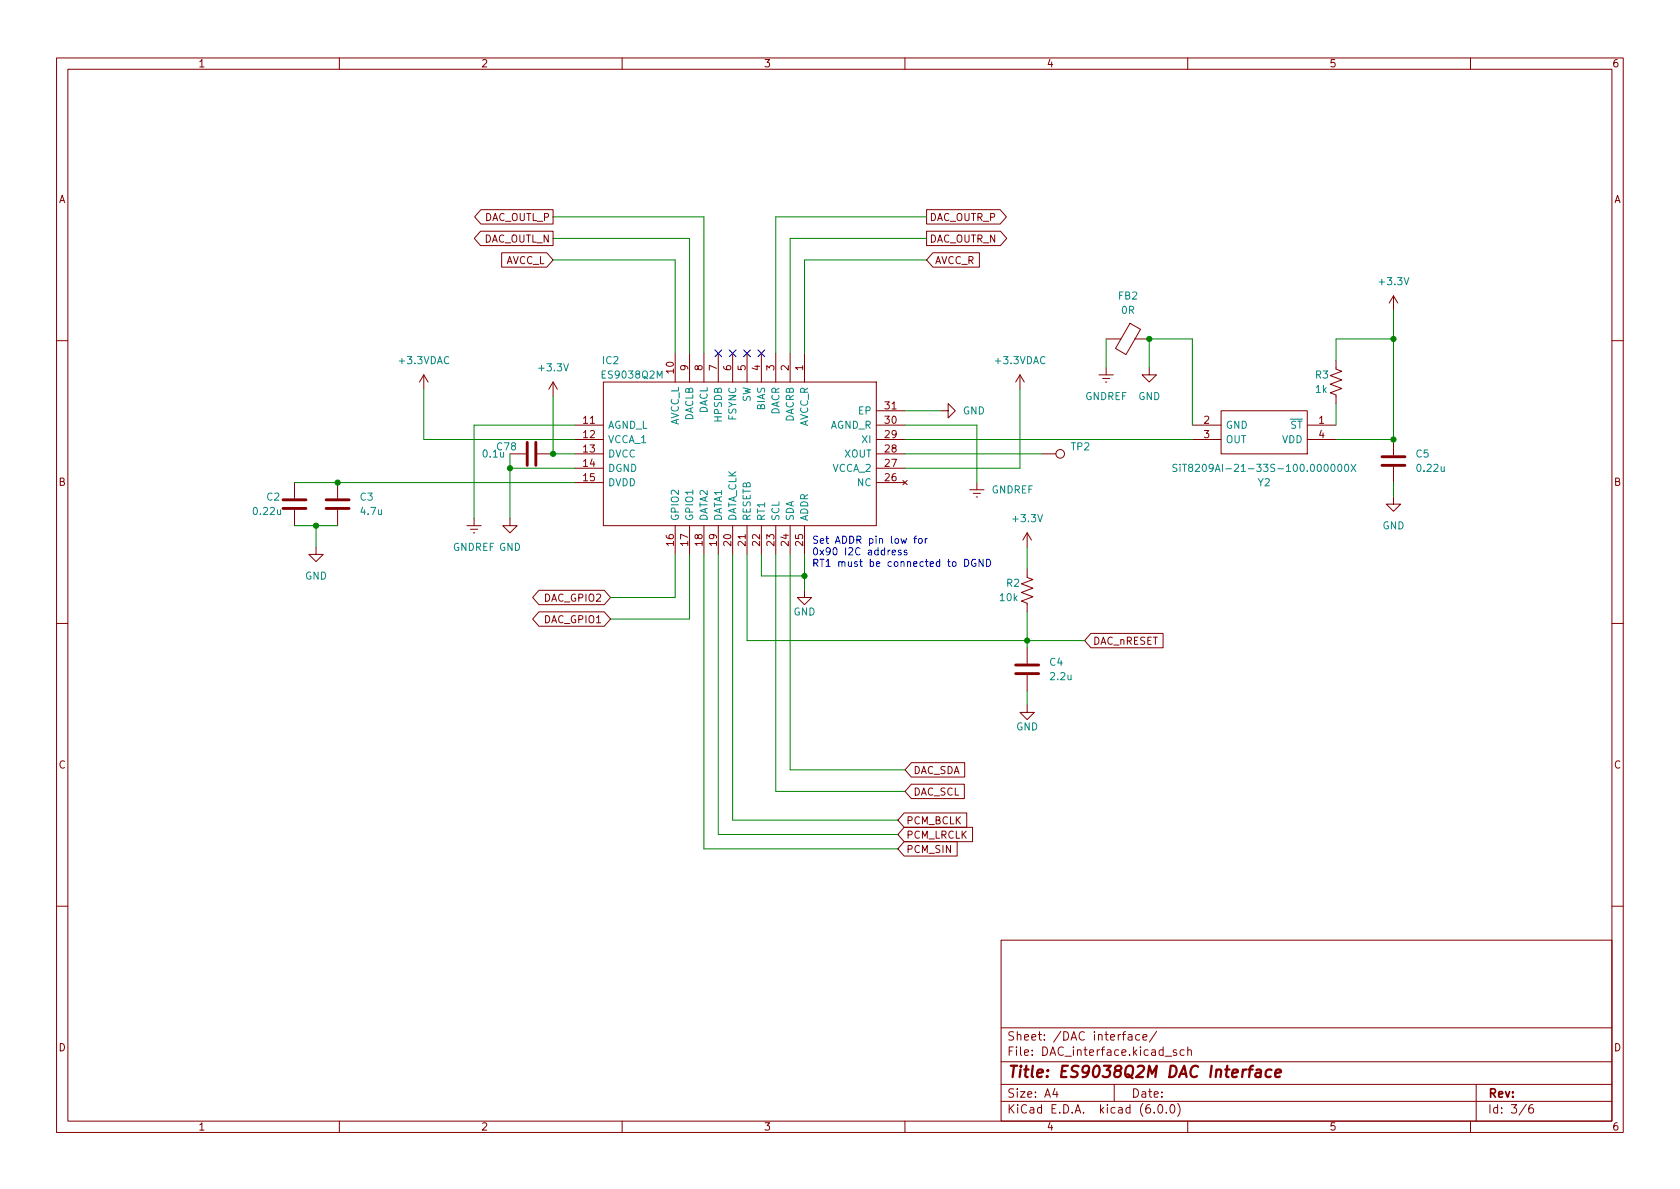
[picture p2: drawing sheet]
<svg xmlns="http://www.w3.org/2000/svg" width="297mm" height="210mm" viewBox="0 0 297 210" stroke-linecap="round" stroke-linejoin="round" font-family="sans-serif">
<path d="M0 .2h297v210.1h-297z" fill="#fff" stroke="#fff" stroke-width=".18"/>
<g fill="none" stroke="#840000" stroke-width=".18">
<path d="M10 10.2h277v190.1h-277zM12 12.2h273v186.1h-273zM60 10.2v2M110 10.2v2M160 10.2v2M210 10.2v2M260 10.2v2M85 37.1h12.8v2.5h-12.8l-1.1-1.3zM163.8 37.1h13l1.1 1.2-1.1 1.3h-13zM85 40.9h12.8v2.5h-12.8l-1.1-1.2zM88.7 44.7h8l1.1 1.3-1.1 1.2h-8zM163.8 40.9h13.1l1.1 1.3-1.1 1.2h-13.1z"/>
<path d="M164.9 44.7h8.3v2.5h-8.3l-1.1-1.2zM195.6 59.9h2.6M199.8 57.2l1.9 1-2.6 4.5-1.9-1.1zM200.7 59.9h2.5M246.4 52.3l-.8 1.3M246.4 52.3v2.6M246.4 52.3l.7 1.3M10 60.2h2M74.9 66.3l-.7 1.3M74.9 66.3v2.5M74.9 66.3l.8 1.3M97.8 67.6l-.8 1.2"/>
<path d="M97.8 67.6v2.5M97.8 67.6l.8 1.2M101.6 75.2h5.1M101.6 77.7h5.1M106.7 67.6h48.2v25.4h-48.2zM119.4 62.5v5.1M121.9 62.5v5.1M124.5 62.5v5.1M127 62.5v5.1M129.5 62.5v5.1M132.1 62.5v5.1M134.6 62.5v5.1"/>
<path d="M137.2 62.5v5.1M139.7 62.5v5.1M142.2 62.5v5.1M154.9 75.2h5.1M154.9 77.7h5.1M154.9 72.6h5.1M166.4 72.6h1.2v-1.2l1.3 1.2-1.3 1.3v-1.3M180.3 66.3l-.7 1.3M180.3 66.3v2.5M180.3 66.3l.8 1.3M194.3 66.3h2.5M194.9 66.9h1.3"/>
<path d="M195.5 67.6h.2M195.6 65v1.3M203.2 65v1.3h1.3l-1.3 1.3-1.3-1.3h1.3M210.8 75.2h5.1M210.8 77.7h5.1M215.9 72.6h15.2v7.7h-15.2zM231.1 75.2h5.1M231.1 77.7h5.1M236.2 63.7v1.6l1 .4-2 .7 2 .8-2 .7 2 .8-2 .8 1 .3v1.6M246.4 77.7v2.8M285 60.2h2M52.1 85.3v2.8"/>
<path d="M52.1 90.2v2.8M55.9 96.8v1.2h1.2l-1.2 1.3-1.3-1.3h1.3M59.7 85.3v2.8M59.7 90.2v2.8M82.5 93h2.6M83.2 93.6h1.3M83.7 94.2h.2M83.8 91.7v1.3M90.2 91.7v1.3h1.2l-1.2 1.2-1.3-1.2h1.3M90.2 80.3h2.8M95 80.3h2.8M101.6 80.3h5.1"/>
<path d="M101.6 82.8h5.1M101.6 85.3h5.1M119.4 93v5M121.9 93v5M124.5 93v5M127 93v5M129.5 93v5M132.1 93v5M134.6 93v5M137.2 93v5M139.7 93v5M142.2 93v5"/>
<path d="M154.9 80.3h5.1M154.9 82.8h5.1M154.9 85.3h5.1M159.6 85l.8 .7M160.4 85l-.8 .7M171.4 86.6h2.6M172.1 87.2h1.3M172.6 87.9h.2M172.7 85.3v1.3M181.6 94.2v2.6M181.6 94.2l-.8 1.3M181.6 94.2l.8 1.3"/>
<path d="M184.1 80.3h2.6M246.4 87.9v1.2h1.2l-1.2 1.3-1.3-1.3h1.3M246.4 82.5v2.8M10 110.2h2M95.3 104.4h11.5l1.1 1.3-1.1 1.2h-11.5l-1.1-1.2zM95.3 108.2h11.5l1.1 1.3-1.1 1.2h-11.5l-1.1-1.2zM142.2 104.4v1.3h1.3l-1.3 1.2-1.2-1.2h1.2M181.6 100.6v1.5l1 .4-2 .7 2 .8-2 .8 2 .7-2 .8 1 .4v1.5M181.6 114.5v2.8M181.6 119.4v2.8M192.9 112h12.7v2.5h-12.7l-1.1-1.2zM285 110.2h2"/>
<path d="M161.1 134.9h9.5v2.5h-9.5l-1.1-1.3zM161.1 138.7h9.4v2.5h-9.4l-1.1-1.3zM181.6 124.7v1.3h1.3l-1.3 1.2-1.3-1.2h1.3M159.9 148.8h9.3v2.6h-9.3l-1.2-1.3zM159.9 143.8h11v2.5h-11l-1.2-1.3zM159.9 146.3h12.1v2.5h-12.1l-1.2-1.2zM10 160.2h2M177 166.3h108v32h-108zM285 160.2h2M60 198.3v2M110 198.3v2M160 198.3v2"/>
<path d="M177 194.8h108M177 191.8h108M177 187.8h108M177 181.8h108M186.5 192.5l-.4 1h1M186.9 193v1M197 191.8v3M199.5 183h.6v.9M200.1 183.3l-.5 .1a.29 .29 0 0 0-.2 .2 .29 .29 0 0 0 .2 .3h.5M201.5 183l-.4-.1-.3 .3v.4l.1 .3h.6M202.1 183.4l.7-.1-.1-.3-.4-.1-.2 .2v.8h.6M204.1 196.7v.1"/>
<path d="M204.5 182.4l-1.3 1.9M204.9 195.4l.2-.1a.81 .81 0 0 1 .6 .7 .81 .81 0 0 1-.3 .8h-.2a.81 .81 0 0 1-.6-.6 .81 .81 0 0 1 .3-.8zM206 186.8h1.1M206.2 196.7v.1M207.1 195.4l.1-.1a.81 .81 0 0 1 .6 .7 .81 .81 0 0 1-.3 .8h-.1a.81 .81 0 0 1-.6-.6 .81 .81 0 0 1 .3-.8zM208 185.7l-.4-.1-.2 .2 .1 .3 .5 .1v.4h-.6M208.2 195.1a1.72 1.72 0 0 1 0 2.3M209.4 185.7l-.5-.1-.3 .3v.4l.2 .3h.6M210 198.3v2M210 185.8l.2-.2 .4 .1v.9M210 185.1v1.5M260 198.3v2"/>
<path d="M261 191.8v6.5M269.9 195.3l-1.3 1.9M271 195.3a.6 .6 0 0 0-.7 .7v.5l.1 .3h.5l.2-.1 .1-.5-.2-.2-.4-.1-.3 .3"/>
<circle cx="187.5" cy="80.3" r=".76"/>
</g>
<path d="M222.1 189.2l.2-.1 .6 .1-.1 1.3M223 189.6l-.7 .1a.4 .4 0 0 0-.4 .3 .4 .4 0 0 0 .3 .5l.7-.1M224.8 189.2a.66 .66 0 0 0-1 .3v.6l.1 .3 .2 .1 .6-.1M225.5 189.8l1-.2-.1-.4-.1-.1-.6 .1-.2 1 .2 .3 .6-.1" fill="none" stroke="#840000" stroke-width=".4"/>
<path d="M93.2 78.2v4.1M94.7 78.2v4.1M50 89.9h4.1M50 88.4h4.1M57.7 89.9h4M57.7 88.4h4M244.3 82.3h4.1M244.3 80.8h4.1M179.6 119.1h4M179.6 117.6h4" fill="none" stroke="#840000" stroke-width=".51"/>
<path d="M208.1 82.2l-.5-.1-.2 .1v.4l.6 .2 .1 .3-.2 .3-.5-.1M208.6 82.1v.1M208.6 82.5v.9M209.1 82.1h.7M209.4 82.1v1.3M236.6 82.2l.2-.1a.68 .68 0 0 1 .5 .6 .68 .68 0 0 1-.5 .7l-.2-.1-.1-.4zM237.9 82.2l.1-.1a.68 .68 0 0 1 .5 .6 .68 .68 0 0 1-.5 .7l-.1-.1-.2-.4zM238.9 82.1l.8 1.3M239.7 82.1l-.8 1.3" fill="none" stroke="#008484" stroke-width=".18"/>
<path d="M157.7 97.7l.6-.1v-.3h-.4l-.2 .2 .1 .6h.5M159.3 97.3h-.3l-.2 .2 .1 .1 .4 .2v.3h-.5M160.3 97.3h-.3l-.1 .2v.1l.4 .2v.3h-.4M161.5 95.2h.5M162 94.8l-.3 .2v1.1M162.5 95.4l.1-.2 .4 .2 .1 .4-.2 .2-.3 .1-.1-.1zM163.6 95.2v.9M164 95.2l-.4 .3M170.6 98.9a.64 .64 0 0 1 .7 .6 .64 .64 0 0 1-.7 .7zM172.5 99a.59 .59 0 0 0-.7 .5 .59 .59 0 0 0 .7 .6l.1-.5h-.3M173.8 98.9v1.3l-.7-1.3v1.3M174.4 98.9a.64 .64 0 0 1 .8 .6 .64 .64 0 0 1-.8 .7z" fill="none" stroke="#0000c2" stroke-width=".18"/>
<g fill="none" stroke="#008400" stroke-width=".18">
<path d="M97.8 38.3h26.7v24.2M163.8 38.3h-26.6v24.2M97.8 46h21.6v16.5M97.8 42.2h24.1v20.3M163.8 42.2h-24.1v20.3M163.8 46h-21.6v16.5M195.6 59.9v5.1M246.4 54.9v22.8h-10.2M246.4 59.9h-10.2v3.8M74.9 68.8v8.9h26.7M97.8 70.1v10.2h3.8M101.6 75.2h-17.8v16.5"/>
<path d="M160 75.2h12.7v10.1M160 77.7h50.8M160 72.6h6.4M180.3 68.8v14h-20.3M203.2 65v-5.1h7.6v15.3M236.2 71.4v3.8M52.1 85.3h49.5M52.1 93h7.6M55.9 93v3.8M90.2 80.3v11.4M90.2 82.8h11.4M119.4 98v7.7h-11.5"/>
<path d="M121.9 98v11.5h-14M124.5 98v52.1h34.2M127 98v49.6h31.7M129.5 98v47h29.2M132.1 98v15.3h59.7M134.6 98v3.8h7.6M137.2 98v41.9h22.8M139.7 98v38.1h20.3M142.2 98v6.4M160 80.3h24.1M181.6 96.8v3.8M246.4 85.3v2.6"/>
<path d="M181.6 108.2v6.3M181.6 122.2v2.5"/>
</g>
<path d="M126.4 61.9l1.2 1.2M127.6 61.9l-1.2 1.2M128.9 61.9l1.2 1.2M130.1 61.9l-1.2 1.2M131.5 61.9l1.2 1.2M132.7 61.9l-1.2 1.2M134 61.9l1.2 1.2M135.2 61.9l-1.2 1.2" fill="none" stroke="#000084" stroke-width=".18"/>
<g fill="#008400" stroke="#008400" stroke-width=".18">
<circle cx="181.6" cy="113.3" r=".46"/>
<circle cx="90.2" cy="82.8" r=".46"/>
<circle cx="97.8" cy="80.3" r=".46"/>
<circle cx="59.7" cy="85.3" r=".46"/>
<circle cx="55.9" cy="93" r=".46"/>
<circle cx="142.2" cy="101.8" r=".46"/>
<circle cx="246.4" cy="59.9" r=".46"/>
<circle cx="246.4" cy="77.7" r=".46"/>
<circle cx="203.2" cy="59.9" r=".46"/>
</g>
<text font-size="2.8" fill="#840000" x="178" y="190.6">Title: ES9038Q2M DAC Interface</text>
<g font-size="2.1" fill="#840000">
<text x="178" y="184">Sheet: /DAC interface/</text>
<text x="178" y="186.7">File: DAC_interface.kicad_sch</text>
<text x="178" y="196.9">KiCad E.D.A. kicad (6.0.0)</text>
<text x="178" y="194.1">Size: A4</text>
<text x="200" y="194.1">Date:</text>
<text x="263" y="194.1">Rev:</text>
<text x="263" y="196.9">Id: 3/6</text>
</g>
<g font-size="1.8" fill="#840000">
<text x="35" y="11.9">1</text>
<text x="85" y="11.9">2</text>
<text x="135" y="11.9">3</text>
<text x="185" y="11.9">4</text>
<text x="235" y="11.9">5</text>
<text x="285" y="11.9">6</text>
<text x="10.3" y="35.9">A</text>
<text x="285.3" y="35.9">A</text>
<text x="85.5" y="39.1">DAC_OUTL_P</text>
<text x="164.3" y="39.1">DAC_OUTR_P</text>
<text x="85.4" y="42.9">DAC_OUTL_N</text>
<text x="89.3" y="46.7">AVCC_L</text>
<text x="164.3" y="42.9">DAC_OUTR_N</text>
<text x="165.3" y="46.7">AVCC_R</text>
<text x="121.7" y="65.5" transform="rotate(-90 121.7 65.5)">9</text>
<text x="124.2" y="65.5" transform="rotate(-90 124.2 65.5)">8</text>
<text x="126.7" y="65.5" transform="rotate(-90 126.7 65.5)">7</text>
<text x="129.3" y="65.5" transform="rotate(-90 129.3 65.5)">6</text>
<text x="131.8" y="65.5" transform="rotate(-90 131.8 65.5)">5</text>
<text x="134.4" y="65.5" transform="rotate(-90 134.4 65.5)">4</text>
<text x="136.9" y="65.5" transform="rotate(-90 136.9 65.5)">3</text>
<text x="139.4" y="65.5" transform="rotate(-90 139.4 65.5)">2</text>
<text x="142" y="65.5" transform="rotate(-90 142 65.5)">1</text>
<text x="119.1" y="66" transform="rotate(-90 119.1 66)">10</text>
<text x="103.2" y="74.9">11</text>
<text x="103.2" y="77.5">12</text>
<text x="156.5" y="77.5">29</text>
<text x="156.5" y="74.9">30</text>
<text x="156.5" y="72.4">31</text>
<text x="212.9" y="74.9">2</text>
<text x="212.9" y="77.5">3</text>
<text x="233.2" y="74.9">1</text>
<text x="233.2" y="77.5">4</text>
<text x="103.2" y="80">13</text>
<text x="103.2" y="82.5">14</text>
<text x="156.5" y="82.5">27</text>
<text x="156.5" y="80">28</text>
<text x="10.3" y="85.9">B</text>
<text x="103.2" y="85.1">15</text>
<text x="156.5" y="85.1">26</text>
<text x="285.3" y="85.9">B</text>
<text x="119.1" y="96.5" transform="rotate(-90 119.1 96.5)">16</text>
<text x="121.7" y="96.5" transform="rotate(-90 121.7 96.5)">17</text>
<text x="124.2" y="96.5" transform="rotate(-90 124.2 96.5)">18</text>
<text x="126.7" y="96.5" transform="rotate(-90 126.7 96.5)">19</text>
<text x="129.3" y="96.5" transform="rotate(-90 129.3 96.5)">20</text>
<text x="131.8" y="96.5" transform="rotate(-90 131.8 96.5)">21</text>
<text x="134.4" y="96.5" transform="rotate(-90 134.4 96.5)">22</text>
<text x="136.9" y="96.5" transform="rotate(-90 136.9 96.5)">23</text>
<text x="139.4" y="96.5" transform="rotate(-90 139.4 96.5)">24</text>
<text x="142" y="96.5" transform="rotate(-90 142 96.5)">25</text>
<text x="96.3" y="106.4">DAC_GPIO2</text>
<text x="96.3" y="110.2">DAC_GPIO1</text>
<text x="193.2" y="114">DAC_nRESET</text>
<text x="10.3" y="135.9">C</text>
<text x="161.4" y="136.9">DAC_SDA</text>
<text x="285.3" y="135.9">C</text>
<text x="161.4" y="140.7">DAC_SCL</text>
<text x="160.2" y="145.8">PCM_BCLK</text>
<text x="160.2" y="148.3">PCM_LRCLK</text>
<text x="160.2" y="150.8">PCM_SIN</text>
<text x="10.3" y="185.9">D</text>
<text x="285.3" y="185.9">D</text>
<text x="35" y="199.9">1</text>
<text x="85" y="199.9">2</text>
<text x="135" y="199.9">3</text>
<text x="185" y="199.9">4</text>
<text x="235" y="199.9">5</text>
<text x="285" y="199.9">6</text>
</g>
<g font-size="1.8" fill="#008484">
<text x="197.8" y="53">FB2</text>
<text x="244" y="50.4">+3.3V</text>
<text x="198.3" y="55.5">0R</text>
<text x="70.7" y="64.4">+3.3VDAC</text>
<text x="95.5" y="65.7">+3.3V</text>
<text x="106.6" y="64.4">IC2</text>
<text x="176.1" y="64.4">+3.3VDAC</text>
<text x="106.7" y="66.9">ES9038Q2M</text>
<text x="132.7" y="71.2" transform="rotate(-90 132.7 71.2)">SW</text>
<text x="191.8" y="70.7">GNDREF</text>
<text x="201.2" y="70.7">GND</text>
<text x="232.6" y="66.9">R3</text>
<text x="232.6" y="69.5">1k</text>
<text x="107.4" y="75.8">AGND_L</text>
<text x="120" y="75.4" transform="rotate(-90 120 75.4)">AVCC_L</text>
<text x="122.6" y="74.5" transform="rotate(-90 122.6 74.5)">DACLB</text>
<text x="125.1" y="73.2" transform="rotate(-90 125.1 73.2)">DACL</text>
<text x="127.6" y="74.5" transform="rotate(-90 127.6 74.5)">HPSDB</text>
<text x="130.2" y="74.3" transform="rotate(-90 130.2 74.3)">FSYNC</text>
<text x="135.3" y="72.5" transform="rotate(-90 135.3 72.5)">BIAS</text>
<text x="137.8" y="73.4" transform="rotate(-90 137.8 73.4)">DACR</text>
<text x="140.3" y="74.7" transform="rotate(-90 140.3 74.7)">DACRB</text>
<text x="142.9" y="75.6" transform="rotate(-90 142.9 75.6)">AVCC_R</text>
<text x="146.7" y="75.8">AGND_R</text>
<text x="151.8" y="73.3">EP</text>
<text x="170.2" y="73.3">GND</text>
<text x="216.7" y="75.8">GND</text>
<text x="226.7" y="75.8">~{ST}</text>
<text x="85.5" y="80.9">0.1u</text>
<text x="87.9" y="79.6">C78</text>
<text x="107.4" y="78.4">VCCA_1</text>
<text x="107.4" y="80.9">DVCC</text>
<text x="107.4" y="83.4">DGND</text>
<text x="147.2" y="83.4">VCCA_2</text>
<text x="149.3" y="80.9">XOUT</text>
<text x="152.5" y="78.4">XI</text>
<text x="189.4" y="79.6">TP2</text>
<text x="210.6" y="83.4">SiT8209AI-21-33S-100.000000X</text>
<text x="216.7" y="78.4">OUT</text>
<text x="226.6" y="78.4">VDD</text>
<text x="250.4" y="80.9">C5</text>
<text x="250.7" y="83.4">0.22u</text>
<text x="47.2" y="88.5">C2</text>
<text x="63.7" y="88.5">C3</text>
<text x="107.4" y="86">DVDD</text>
<text x="151.6" y="86">NC</text>
<text x="175.3" y="87.2">GNDREF</text>
<text x="222.4" y="86">Y2</text>
<text x="45" y="91.1">0.22u</text>
<text x="63.9" y="91.1">4.7u</text>
<text x="120" y="92.2" transform="rotate(-90 120 92.2)">GPIO2</text>
<text x="122.6" y="92.2" transform="rotate(-90 122.6 92.2)">GPIO1</text>
<text x="125.1" y="92.2" transform="rotate(-90 125.1 92.2)">DATA2</text>
<text x="127.6" y="92.2" transform="rotate(-90 127.6 92.2)">DATA1</text>
<text x="130.2" y="92.2" transform="rotate(-90 130.2 92.2)">DATA_CLK</text>
<text x="132.7" y="92.2" transform="rotate(-90 132.7 92.2)">RESETB</text>
<text x="135.3" y="92.2" transform="rotate(-90 135.3 92.2)">RT1</text>
<text x="137.8" y="92.2" transform="rotate(-90 137.8 92.2)">SCL</text>
<text x="140.3" y="92.2" transform="rotate(-90 140.3 92.2)">SDA</text>
<text x="142.9" y="92.2" transform="rotate(-90 142.9 92.2)">ADDR</text>
<text x="179.3" y="92.3">+3.3V</text>
<text x="244.4" y="93.6">GND</text>
<text x="80" y="97.4">GNDREF GND</text>
<text x="53.9" y="102.5">GND</text>
<text x="176.9" y="106.3">10k</text>
<text x="178" y="103.8">R2</text>
<text x="140.3" y="108.8">GND</text>
<text x="185.6" y="117.7">C4</text>
<text x="185.8" y="120.3">2.2u</text>
<text x="179.6" y="129.2">GND</text>
</g>
<g font-size="1.8" fill="#0000c2">
<text x="143.5" y="96.1">Set ADDR pin low for</text>
<text x="143.5" y="98.2">0x90 I2C address</text>
<text x="143.5" y="100.2">RT1 must be connected to DGND</text>
</g>
</svg>
